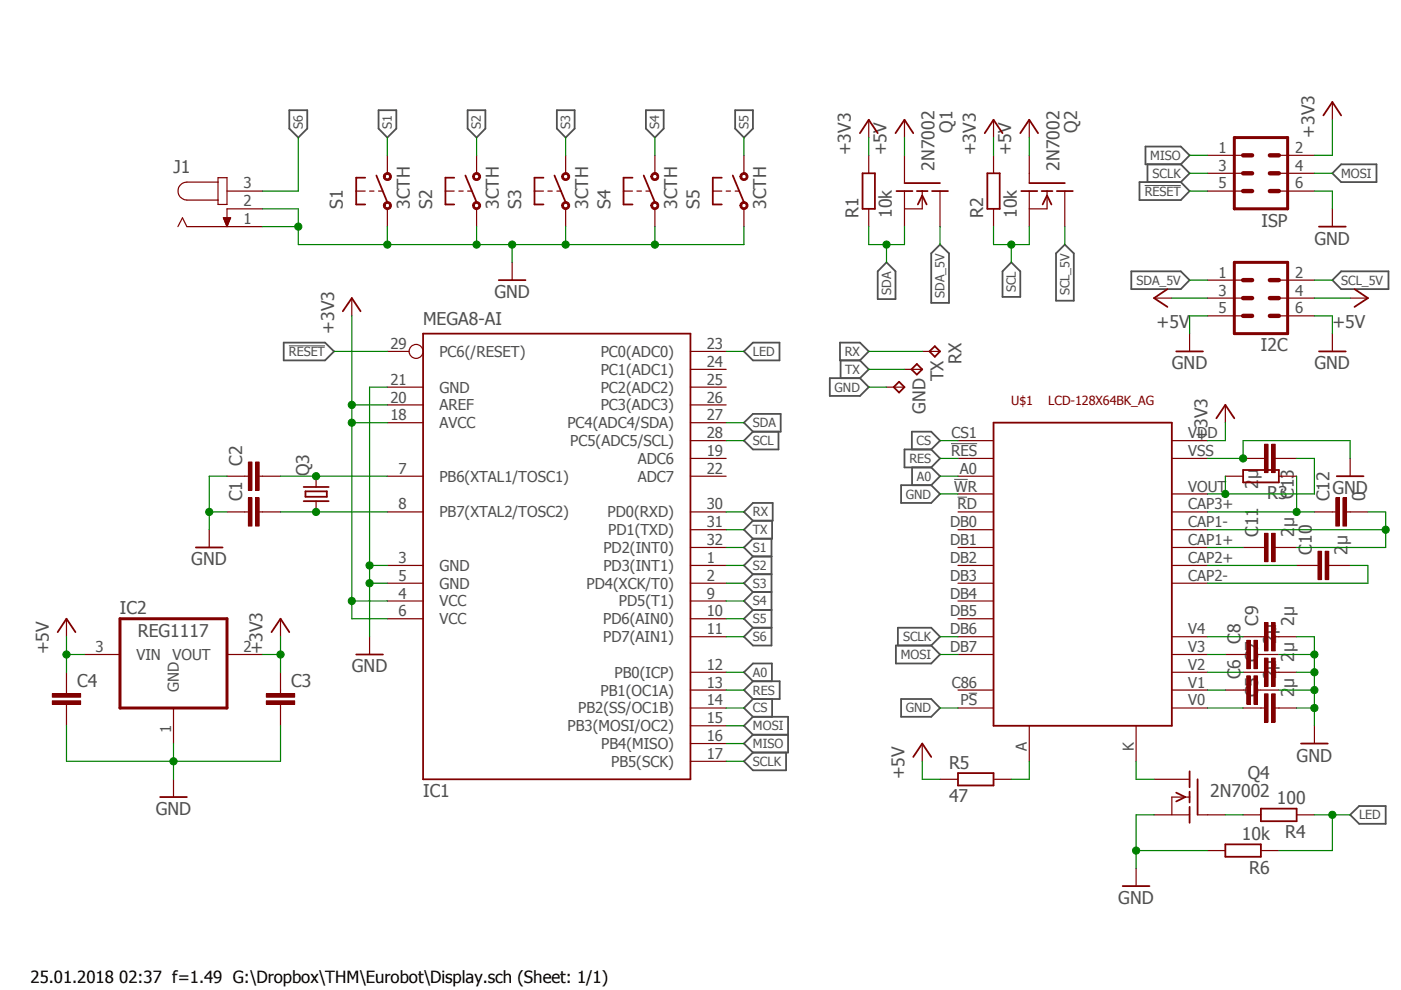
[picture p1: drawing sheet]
<svg xmlns="http://www.w3.org/2000/svg" width="297mm" height="210mm" viewBox="0 0 297 210" stroke-linecap="round" stroke-linejoin="round" font-family="sans-serif">
<path d="M6.5 18.1l290 174.5M296.5 18.1l-290 174.5" fill="none" stroke="#fff" stroke-width=".21"/>
<path d="M242.7 39.3h7.7M61.3 73.3h7.6M201.6 94.1h5.6M202.3 101.6h2.9M203 105.4h2M205.4 147h1.8" fill="none" stroke="#505050" stroke-width=".21"/>
<g fill="none" stroke="#505050" stroke-width=".38">
<path d="M61.3 23.4h3.8v3.9l-1.9 1.9-1.9-1.9zM80.3 23.4h3.7v3.9l-1.9 1.9-1.8-1.9zM99.1 23.4h3.8v3.9l-1.9 1.9-1.9-1.9zM118.1 23.4h3.7v3.9l-1.9 1.9-1.8-1.9zM136.9 23.4h3.8v3.9l-1.9 1.9-1.9-1.9zM155.9 23.4h3.7v3.9l-1.9 1.9-1.8-1.9zM241.6 38.6h8.8l1.8 1.9-1.8 1.9h-8.8zM242.9 31.1h7.5l1.8 1.8-1.8 1.9h-7.5zM243.3 34.8v3.8M250.4 34.8l1.8 1.9-1.8 1.9M284.3 34.8h7.5v3.8h-7.5l-1.8-1.9zM188 55.6l1.9 1.9v5.9h-3.8v-5.9z"/>
<path d="M197.4 53.7l1.9-1.8 1.9 1.8v10.5h-3.8zM214.4 55.6l1.9 1.9v5.4h-3.7v-5.4zM225.8 51.9l1.9 1.8v10.1h-3.8v-10.1zM239.9 57.5h10.5l1.8 1.9-1.8 1.9h-10.5zM282.5 59.4l1.8-1.9h10.1v3.8h-10.1zM60.2 72.6h8.7l1.9 1.9-1.9 1.9h-8.7zM157.7 74.5l1.9-1.9h5.7v3.8h-5.7zM178.1 72.6h4.2l1.9 1.9-1.9 1.9h-4.2zM178.2 76.4v3.8M182.3 76.4l1.9 1.9-1.9 1.9M157.7 89.6l1.9-1.8h5.9v3.7h-5.9zM159.6 91.5l-1.9 1.9 1.9 1.9h5.5v-3.8"/>
<path d="M175.9 80.2h6.4l1.9 1.9-1.9 1.8h-6.4zM193.3 95.3v-3.8h4.1l1.9 1.9-1.9 1.9M193.4 99.1v3.8M197.4 95.3h-5.6v3.8h5.6M197.4 95.3l1.9 1.9-1.9 1.9M197.4 99.1l1.9 1.9-1.9 1.9M157.7 108.5l1.9-1.9h4.2v3.8h-4.2zM159.6 114.2l-1.9 1.9 1.9 1.9M159.6 118h4M159.6 118l-1.9 1.9 1.9 1.9M159.6 110.4l-1.9 1.9 1.9 1.9M163.6 114.2v22.7h-4l-1.9-1.9 1.9-1.9"/>
<path d="M163.7 110.4v3.8h-4.1M191 102.9h6.4l1.9 1.8-1.9 1.9h-6.4zM159.6 133.1h4M159.6 121.8h4M159.6 121.8l-1.9 1.9 1.9 1.8M159.6 125.5h4M159.6 125.5l-1.9 1.9 1.9 1.9M159.6 129.3h4M159.6 129.3l-1.9 1.9 1.9 1.9M189.9 136.9h7.5l1.9 1.9-1.9 1.9h-7.5zM190.4 136.9v-3.8h7l1.9 1.9-1.9 1.9M159.6 152h7.5v7.6h-7.5"/>
<path d="M159.6 144.4h5.7v3.8h-5.7M159.6 148.2l-1.9 1.9 1.9 1.9M159.6 144.4l-1.9-1.9 1.9-1.8h4.1v3.7M159.6 144.4l-1.9 1.9 1.9 1.9M159.6 159.6l-1.9 1.8 1.9 1.9h7.1v-3.7M159.6 152l-1.9 1.9 1.9 1.9M159.6 155.8h7.5M159.6 155.8l-1.9 1.8 1.9 2M163.7 148.2v3.8M191 148.2h6.4l1.9 1.9-1.9 1.9h-6.4zM286.3 172.8l1.9-1.9h5.6v3.8h-5.6z"/>
</g>
<path d="M77.4 37.7h-1.9v5.6h1.9M79.8 37.2l2.3 5.7M89.7 70.7h56.7v94.5h-56.7zM210.6 89.6h37.9v64.3h-37.9z" fill="none" stroke="#800000" stroke-width=".38"/>
<g fill="none" stroke="#800000" stroke-width=".25">
<path d="M75.5 40.5h1.9M78.4 40.5h.9M80.3 40.5h.9M82.1 74.5h4.6M146.4 78.3h7.6M146.4 74.5h7.6M82.1 82.1h7.6M82.1 85.9h7.6M82.1 89.6h7.6M146.4 82.1h7.6M146.4 85.9h7.6M146.4 89.6h7.6"/>
<path d="M146.4 97.2h7.6M146.4 93.4h7.6M203.1 97.2h7.5M203.1 93.4h7.5M248.5 97.2h7.5M248.5 93.4h7.5M82.1 108.5h7.6M82.1 101h7.6M82.1 119.9h7.6M146.4 108.5h7.6M146.4 101h7.6M146.4 119.9h7.6"/>
<path d="M146.4 116.1h7.6M146.4 112.3h7.6M203.1 108.5h7.5M203.1 101h7.5M203.1 119.9h7.5M203.1 116.1h7.5M203.1 112.3h7.5M203.1 104.7h7.5M248.5 108.5h7.5M248.5 119.9h7.5M248.5 116.1h7.5M248.5 112.3h7.5"/>
<path d="M248.5 104.7h7.5M82.1 123.7h7.6M82.1 127.4h7.6M82.1 131.2h7.6M146.4 123.7h7.6M146.4 127.4h7.6M146.4 131.2h7.6M146.4 135h7.6M203.1 123.7h7.5M203.1 127.4h7.5M203.1 131.2h7.5M203.1 135h7.5"/>
<path d="M203.1 138.8h7.5M248.5 123.7h7.5M248.5 135h7.5M248.5 138.8h7.5M146.4 157.6h7.6M146.4 153.9h7.6M146.4 150.1h7.6M146.4 146.3h7.6M146.4 142.5h7.6M203.1 150.1h7.5M203.1 146.3h7.5M218.2 153.9v7.5"/>
<path d="M240.9 153.9v7.5M248.5 150.1h7.5M248.5 146.3h7.5M248.5 142.5h7.5M146.4 161.4h7.6"/>
<circle cx="88.2" cy="74.5" r="1.48"/>
</g>
<path d="M81.4 37a.86 .86 0 0 1 1.4-.2 .86 .86 0 0 1-.3 1.4 .86 .86 0 0 1-1.2-.8h.4a.48 .48 0 0 1 .6-.4 .48 .48 0 0 1 .2 .8 .48 .48 0 0 1-.8-.1v-.3h-.4z" fill-rule="evenodd" fill="#800000"/>
<path d="M81.4 37a.86 .86 0 0 1 1.4-.2 .86 .86 0 0 1-.3 1.4 .86 .86 0 0 1-1.2-.8h.4a.48 .48 0 0 1 .6-.4 .48 .48 0 0 1 .2 .8 .48 .48 0 0 1-.8-.1v-.3h-.4z" fill="none" stroke="#800000" stroke-width=".21"/>
<path d="M81.4 43.2a.86 .86 0 0 1 1.4-.2 .86 .86 0 0 1-.3 1.4 .86 .86 0 0 1-1.2-.8h.4a.48 .48 0 0 1 .6-.4 .48 .48 0 0 1 .2 .8 .48 .48 0 0 1-.8-.2v-.2h-.4z" fill-rule="evenodd" fill="#800000"/>
<path d="M81.4 43.2a.86 .86 0 0 1 1.4-.2 .86 .86 0 0 1-.3 1.4 .86 .86 0 0 1-1.2-.8h.4a.48 .48 0 0 1 .6-.4 .48 .48 0 0 1 .2 .8 .48 .48 0 0 1-.8-.2v-.2h-.4z" fill="none" stroke="#800000" stroke-width=".21"/>
<path d="M82.1 32.9v3.8M82.1 44.3v3.7M94.4 40.5h1.9M97.3 40.5h.9M99.1 40.5h1" fill="none" stroke="#800000" stroke-width=".25"/>
<path d="M96.3 37.7h-1.9v5.6h1.9M98.7 37.2l2.3 5.7" fill="none" stroke="#800000" stroke-width=".38"/>
<path d="M100.5 36.7a.86 .86 0 0 1 1.3 .4 .86 .86 0 0 1-.6 1.2 .86 .86 0 0 1-1-.9h.4a.48 .48 0 0 1 .7-.4 .48 .48 0 0 1 .1 .8 .48 .48 0 0 1-.8-.1v-.3h-.4z" fill-rule="evenodd" fill="#800000"/>
<path d="M100.5 36.7a.86 .86 0 0 1 1.3 .4 .86 .86 0 0 1-.6 1.2 .86 .86 0 0 1-1-.9h.4a.48 .48 0 0 1 .7-.4 .48 .48 0 0 1 .1 .8 .48 .48 0 0 1-.8-.1v-.3h-.4z" fill="none" stroke="#800000" stroke-width=".21"/>
<path d="M100.5 42.9a.86 .86 0 0 1 1.3 .3 .86 .86 0 0 1-.6 1.2 .86 .86 0 0 1-1-.8h.4a.48 .48 0 0 1 .7-.4 .48 .48 0 0 1 .1 .8 .48 .48 0 0 1-.8-.2v-.2h-.4z" fill-rule="evenodd" fill="#800000"/>
<path d="M100.5 42.9a.86 .86 0 0 1 1.3 .3 .86 .86 0 0 1-.6 1.2 .86 .86 0 0 1-1-.8h.4a.48 .48 0 0 1 .7-.4 .48 .48 0 0 1 .1 .8 .48 .48 0 0 1-.8-.2v-.2h-.4z" fill="none" stroke="#800000" stroke-width=".21"/>
<path d="M101 32.9v3.8M101 44.3v3.7M113.3 40.5h1.9M116.2 40.5h.9M118.1 40.5h.9" fill="none" stroke="#800000" stroke-width=".25"/>
<path d="M115.2 37.7h-1.9v5.6h1.9M117.6 37.2l2.3 5.7" fill="none" stroke="#800000" stroke-width=".38"/>
<path d="M119.2 37a.86 .86 0 0 1 1.4-.2 .86 .86 0 0 1-.3 1.4 .86 .86 0 0 1-1.2-.8h.4a.48 .48 0 0 1 .6-.4 .48 .48 0 0 1 .2 .8 .48 .48 0 0 1-.8-.1v-.3h-.4z" fill-rule="evenodd" fill="#800000"/>
<path d="M119.2 37a.86 .86 0 0 1 1.4-.2 .86 .86 0 0 1-.3 1.4 .86 .86 0 0 1-1.2-.8h.4a.48 .48 0 0 1 .6-.4 .48 .48 0 0 1 .2 .8 .48 .48 0 0 1-.8-.1v-.3h-.4z" fill="none" stroke="#800000" stroke-width=".21"/>
<path d="M119.2 43.2a.86 .86 0 0 1 1.4-.2 .86 .86 0 0 1-.3 1.4 .86 .86 0 0 1-1.2-.8h.4a.48 .48 0 0 1 .6-.4 .48 .48 0 0 1 .2 .8 .48 .48 0 0 1-.8-.2v-.2h-.4z" fill-rule="evenodd" fill="#800000"/>
<path d="M119.2 43.2a.86 .86 0 0 1 1.4-.2 .86 .86 0 0 1-.3 1.4 .86 .86 0 0 1-1.2-.8h.4a.48 .48 0 0 1 .6-.4 .48 .48 0 0 1 .2 .8 .48 .48 0 0 1-.8-.2v-.2h-.4z" fill="none" stroke="#800000" stroke-width=".21"/>
<path d="M119.9 32.9v3.8M119.9 44.3v3.7M132.2 40.5h1.9M135 40.5h1M136.9 40.5h1" fill="none" stroke="#800000" stroke-width=".25"/>
<path d="M134.1 37.7h-1.9v5.6h1.9M136.5 37.2l2.3 5.7" fill="none" stroke="#800000" stroke-width=".38"/>
<path d="M138.3 36.7a.86 .86 0 0 1 1.3 .4 .86 .86 0 0 1-.6 1.2 .86 .86 0 0 1-1-.9h.3a.49 .49 0 0 1 .7-.5 .49 .49 0 0 1 .2 .8 .49 .49 0 0 1-.8 0l-.1-.3h-.3z" fill-rule="evenodd" fill="#800000"/>
<path d="M138.3 36.7a.86 .86 0 0 1 1.3 .4 .86 .86 0 0 1-.6 1.2 .86 .86 0 0 1-1-.9h.3a.49 .49 0 0 1 .7-.5 .49 .49 0 0 1 .2 .8 .49 .49 0 0 1-.8 0l-.1-.3h-.3z" fill="none" stroke="#800000" stroke-width=".21"/>
<path d="M138.3 42.9a.86 .86 0 0 1 1.3 .4 .86 .86 0 0 1-.6 1.1 .86 .86 0 0 1-1-.8h.3a.49 .49 0 0 1 .7-.5 .49 .49 0 0 1 .2 .7 .49 .49 0 0 1-.8 0l-.1-.2h-.3z" fill-rule="evenodd" fill="#800000"/>
<path d="M138.3 42.9a.86 .86 0 0 1 1.3 .4 .86 .86 0 0 1-.6 1.1 .86 .86 0 0 1-1-.8h.3a.49 .49 0 0 1 .7-.5 .49 .49 0 0 1 .2 .7 .49 .49 0 0 1-.8 0l-.1-.2h-.3z" fill="none" stroke="#800000" stroke-width=".21"/>
<path d="M138.8 32.9v3.8M138.8 44.3v3.7M151.1 40.5h1.9M154 40.5h.9M155.9 40.5h.9" fill="none" stroke="#800000" stroke-width=".25"/>
<path d="M153 37.7h-1.9v5.6h1.9M155.4 37.2l2.3 5.7" fill="none" stroke="#800000" stroke-width=".38"/>
<path d="M157 37a.86 .86 0 0 1 1.4-.2 .86 .86 0 0 1-.3 1.4 .86 .86 0 0 1-1.2-.8h.4a.48 .48 0 0 1 .6-.4 .48 .48 0 0 1 .2 .8 .48 .48 0 0 1-.8-.1v-.3h-.4z" fill-rule="evenodd" fill="#800000"/>
<path d="M157 37a.86 .86 0 0 1 1.4-.2 .86 .86 0 0 1-.3 1.4 .86 .86 0 0 1-1.2-.8h.4a.48 .48 0 0 1 .6-.4 .48 .48 0 0 1 .2 .8 .48 .48 0 0 1-.8-.1v-.3h-.4z" fill="none" stroke="#800000" stroke-width=".21"/>
<path d="M157 43.2a.86 .86 0 0 1 1.4-.2 .86 .86 0 0 1-.3 1.4 .86 .86 0 0 1-1.2-.8h.4a.48 .48 0 0 1 .6-.4 .48 .48 0 0 1 .2 .8 .48 .48 0 0 1-.8-.2v-.2h-.4z" fill-rule="evenodd" fill="#800000"/>
<path d="M157 43.2a.86 .86 0 0 1 1.4-.2 .86 .86 0 0 1-.3 1.4 .86 .86 0 0 1-1.2-.8h.4a.48 .48 0 0 1 .6-.4 .48 .48 0 0 1 .2 .8 .48 .48 0 0 1-.8-.2v-.2h-.4z" fill="none" stroke="#800000" stroke-width=".21"/>
<g fill="none" stroke="#800000" stroke-width=".25">
<path d="M46.2 38.6h-6.6a1.91 1.91 0 0 0-1.9 1.9 1.91 1.91 0 0 0 1.9 1.9h6.6M46.2 37.7h1.9v5.6h-1.9zM157.7 32.9v3.8M191.8 32.9v5.8M218.2 32.9v5.8M256 32.9h7.6M256 36.7h7.6M271.1 32.9h7.6M271.1 36.7h7.6M37.7 48l1-1.8 .9 1.8h16.1M47.4 46.2h1.5l-.8 1.8zM47.5 46.4h1.3"/>
<path d="M47.5 46.5h1.2M47.6 46.7h1.1M47.6 46.9h1M47.7 47h.9M47.7 47.2h.8M47.8 47.3h.6M47.9 47.5h.4M48 47.7h.3M48 47.8h.2M48.1 40.5h7.6M55.7 44.3h-7.6v3.7M157.7 44.3v3.7"/>
<path d="M191.8 40.5v7.5M195.5 40.5v3.8h-3.7M199.3 40.5v7.5M218.2 40.5v7.5M222 40.5v3.8h-3.8M225.8 40.5v7.5M256 40.5h7.6M256 59.4h7.6M271.1 40.5h7.6M271.1 59.4h7.6M256 63.2h7.6M256 67h7.6"/>
<path d="M271.1 63.2h7.6M271.1 67h7.6M51.9 108.5h.8M54.9 108.5h.8M67 101v2.3M67 106.3v2.2M17.9 138.8h7.5M48.1 138.8h7.6M36.8 150.1v7.5"/>
</g>
<path d="M261.7 29.2h11.3v15.1h-11.3zM261.7 55.6h11.3v15.1h-11.3zM25.4 131.2h22.7v18.9h-22.7z" fill="none" stroke="#800000" stroke-width=".63"/>
<path d="M263.6 36.7h1.9M263.6 32.9h1.9M269.2 36.7h1.9M269.2 32.9h1.9M263.6 59.4h1.9M263.6 40.5h1.9M269.2 59.4h1.9M269.2 40.5h1.9M263.6 67h1.9M263.6 63.2h1.9M269.2 67h1.9M269.2 63.2h1.9" fill="none" stroke="#800000" stroke-width=".93"/>
<g fill="none" stroke="#800000" stroke-width=".38">
<path d="M191.8 38.8h7.5M218.2 38.8h7.6M190.1 40.5h3.4M194.4 40.5h2.3M194.6 43.3l.9-1.9 1 1.9M197.6 40.5h3.4M216.5 40.5h3.4M220.8 40.5h2.3M221.1 43.3l.9-1.9 .9 1.9M224.1 40.5h3.4M64.4 103.3h5.3M64.4 106.3h5.3"/>
<path d="M64.8 104.2h4.5v1.1h-4.5z"/>
</g>
<path d="M54.2 105.5h.7v6h-.7z" fill-rule="evenodd" fill="#800000"/>
<path d="M54.2 105.5h.7v6h-.7z" fill="none" stroke="#800000" stroke-width=".21"/>
<path d="M52.7 105.5h.7v6h-.7z" fill-rule="evenodd" fill="#800000"/>
<path d="M52.7 105.5h.7v6h-.7z" fill="none" stroke="#800000" stroke-width=".21"/>
<path d="M48.1 108.5h3.8M51.9 101h.8M54.9 101h.8M55.7 108.5h3.8" fill="none" stroke="#800000" stroke-width=".25"/>
<path d="M54.2 98h.7v6h-.7z" fill-rule="evenodd" fill="#800000"/>
<path d="M54.2 98h.7v6h-.7z" fill="none" stroke="#800000" stroke-width=".21"/>
<path d="M52.7 98h.7v6h-.7z" fill-rule="evenodd" fill="#800000"/>
<path d="M52.7 98h.7v6h-.7z" fill="none" stroke="#800000" stroke-width=".21"/>
<path d="M48.1 101h3.8M55.7 101h3.8M59.5 146.3v.8M59.5 149.4v.7" fill="none" stroke="#800000" stroke-width=".25"/>
<path d="M56.5 148.6h6v.8h-6z" fill-rule="evenodd" fill="#800000"/>
<path d="M56.5 148.6h6v.8h-6z" fill="none" stroke="#800000" stroke-width=".21"/>
<path d="M56.5 147.1h6v.7h-6z" fill-rule="evenodd" fill="#800000"/>
<path d="M56.5 147.1h6v.7h-6z" fill="none" stroke="#800000" stroke-width=".21"/>
<path d="M14.1 146.3v.8M14.1 149.4v.7M59.5 142.5v3.8M59.5 150.1v3.8" fill="none" stroke="#800000" stroke-width=".25"/>
<path d="M11.1 148.6h6v.8h-6z" fill-rule="evenodd" fill="#800000"/>
<path d="M11.1 148.6h6v.8h-6z" fill="none" stroke="#800000" stroke-width=".21"/>
<path d="M11.1 147.1h6v.7h-6z" fill-rule="evenodd" fill="#800000"/>
<path d="M11.1 147.1h6v.7h-6z" fill="none" stroke="#800000" stroke-width=".21"/>
<g fill="none" stroke="#800000" stroke-width=".25">
<path d="M184.2 32.9v3.8M210.6 32.9v3.8M282.5 21.6v3.8M108.6 55.6v3.8M184.2 44.3v3.7M210.6 44.3v3.7M282.5 44.3v3.7M74.6 63.2v3.8M244.7 63.2h3.8M44.4 112.3v3.8M14.1 131.2v3.8M59.5 131.2v3.8"/>
<path d="M78.4 135v3.8M14.1 142.5v3.8M14.1 150.1v3.8M267.3 150.1h.8M270.4 150.1h.7M36.8 165.2v3.8"/>
</g>
<path d="M182.9 36.7h2.6v7.6h-2.6zM209.3 36.7h2.7v7.6h-2.7zM280.6 24.5l1.9-2.9 1.8 2.9M105.7 59.4h5.7M279.7 48h5.6M72.7 66l1.9-2.8 1.9 2.8M247.5 61.3l-2.8 1.9 2.8 1.9M41.5 116.1h5.7M12.2 134l1.9-2.8 1.9 2.8M57.6 134l1.9-2.8 1.8 2.8M75.5 138.8h5.7M33.9 169h5.7" fill="none" stroke="#800000" stroke-width=".38"/>
<path d="M269.6 147.1h.8v6h-.8z" fill-rule="evenodd" fill="#800000"/>
<path d="M269.6 147.1h.8v6h-.8z" fill="none" stroke="#800000" stroke-width=".21"/>
<path d="M268.1 147.1h.8v6h-.8z" fill-rule="evenodd" fill="#800000"/>
<path d="M268.1 147.1h.8v6h-.8z" fill="none" stroke="#800000" stroke-width=".21"/>
<path d="M263.6 150.1h3.7M263.6 146.3h.7M266.6 146.3h.7M271.1 150.1h3.8" fill="none" stroke="#800000" stroke-width=".25"/>
<path d="M265.8 143.3h.8v6h-.8z" fill-rule="evenodd" fill="#800000"/>
<path d="M265.8 143.3h.8v6h-.8z" fill="none" stroke="#800000" stroke-width=".21"/>
<path d="M264.3 143.3h.8v6h-.8z" fill-rule="evenodd" fill="#800000"/>
<path d="M264.3 143.3h.8v6h-.8z" fill="none" stroke="#800000" stroke-width=".21"/>
<path d="M259.8 146.3h3.8M267.3 146.3h3.8M267.3 142.5h.8M270.4 142.5h.7" fill="none" stroke="#800000" stroke-width=".25"/>
<path d="M269.6 139.5h.8v6h-.8z" fill-rule="evenodd" fill="#800000"/>
<path d="M269.6 139.5h.8v6h-.8z" fill="none" stroke="#800000" stroke-width=".21"/>
<path d="M268.1 139.5h.8v6h-.8z" fill-rule="evenodd" fill="#800000"/>
<path d="M268.1 139.5h.8v6h-.8z" fill="none" stroke="#800000" stroke-width=".21"/>
<path d="M263.6 138.8h.7M266.6 138.8h.7M263.6 142.5h3.7M271.1 142.5h3.8" fill="none" stroke="#800000" stroke-width=".25"/>
<path d="M265.8 135.8h.8v6h-.8z" fill-rule="evenodd" fill="#800000"/>
<path d="M265.8 135.8h.8v6h-.8z" fill="none" stroke="#800000" stroke-width=".21"/>
<path d="M264.3 135.8h.8v6h-.8z" fill-rule="evenodd" fill="#800000"/>
<path d="M264.3 135.8h.8v6h-.8z" fill="none" stroke="#800000" stroke-width=".21"/>
<path d="M259.8 138.8h3.8M267.3 138.8h3.8M267.3 135h.8M270.4 135h.7" fill="none" stroke="#800000" stroke-width=".25"/>
<path d="M269.6 132h.8v6h-.8z" fill-rule="evenodd" fill="#800000"/>
<path d="M269.6 132h.8v6h-.8z" fill="none" stroke="#800000" stroke-width=".21"/>
<path d="M268.1 132h.8v6h-.8z" fill-rule="evenodd" fill="#800000"/>
<path d="M268.1 132h.8v6h-.8z" fill="none" stroke="#800000" stroke-width=".21"/>
<path d="M278.7 119.9h.7M281.7 119.9h.8M263.6 135h3.7M271.1 135h3.8" fill="none" stroke="#800000" stroke-width=".25"/>
<path d="M281 116.9h.7v6h-.7z" fill-rule="evenodd" fill="#800000"/>
<path d="M281 116.9h.7v6h-.7z" fill="none" stroke="#800000" stroke-width=".21"/>
<path d="M279.4 116.9h.8v6h-.8z" fill-rule="evenodd" fill="#800000"/>
<path d="M279.4 116.9h.8v6h-.8z" fill="none" stroke="#800000" stroke-width=".21"/>
<path d="M267.3 116.1h.8M270.4 116.1h.7M274.9 119.9h3.8M282.5 119.9h3.8" fill="none" stroke="#800000" stroke-width=".25"/>
<path d="M269.6 113.1h.8v6h-.8z" fill-rule="evenodd" fill="#800000"/>
<path d="M269.6 113.1h.8v6h-.8z" fill="none" stroke="#800000" stroke-width=".21"/>
<path d="M268.1 113.1h.8v6h-.8z" fill-rule="evenodd" fill="#800000"/>
<path d="M268.1 113.1h.8v6h-.8z" fill="none" stroke="#800000" stroke-width=".21"/>
<path d="M263.6 116.1h3.7M271.1 116.1h3.8M282.5 108.5h.7M285.5 108.5h.8" fill="none" stroke="#800000" stroke-width=".25"/>
<path d="M284.7 105.5h.8v6h-.8z" fill-rule="evenodd" fill="#800000"/>
<path d="M284.7 105.5h.8v6h-.8z" fill="none" stroke="#800000" stroke-width=".21"/>
<path d="M283.2 105.5h.8v6h-.8z" fill-rule="evenodd" fill="#800000"/>
<path d="M283.2 105.5h.8v6h-.8z" fill="none" stroke="#800000" stroke-width=".21"/>
<path d="M267.3 97.2h.8M270.4 97.2h.7M278.7 108.5h3.8M286.3 108.5h3.7" fill="none" stroke="#800000" stroke-width=".25"/>
<path d="M268.1 94.2h.8v6h-.8z" fill-rule="evenodd" fill="#800000"/>
<path d="M268.1 94.2h.8v6h-.8z" fill="none" stroke="#800000" stroke-width=".21"/>
<path d="M269.6 94.2h.8v6h-.8z" fill-rule="evenodd" fill="#800000"/>
<path d="M269.6 94.2h.8v6h-.8z" fill="none" stroke="#800000" stroke-width=".21"/>
<g fill="none" stroke="#800000" stroke-width=".25">
<path d="M184.2 25.4v3.8M191.8 25.4v3.8M210.6 25.4v3.8M218.2 25.4v3.8M191.8 78.3h3.7M195.5 74.5h3.8M252.2 70.7v3.8M282.5 70.7v3.8M286.3 63.2h3.7M188 82.1h3.8M259.8 85.9v3.7M263.6 97.2h3.7"/>
<path d="M271.1 97.2h3.8M286.3 97.2v3.8M259.8 101h3.8M271.1 101h3.8M195.5 157.6v3.8M278.7 153.9v3.7M199.3 165.2h3.8M210.6 165.2h3.8M244.7 172.8h7.5M244.7 165.2h7.5M252.2 169h-3.7v3.8M254 172.8h5.8"/>
<path d="M263.6 172.8h3.7M274.9 172.8h3.8M240.9 184.1v3.8M256 180.3h3.8M267.3 180.3h3.8"/>
</g>
<g fill="none" stroke="#800000" stroke-width=".38">
<path d="M182.3 28.2l1.9-2.8 1.9 2.8M189.9 28.2l1.9-2.8 1.8 2.8M208.8 28.2l1.8-2.8 2 2.8M216.3 28.2l1.9-2.8 1.9 2.8M194.4 77.2l1.1 1.1-1.1 1.1-1.2-1.1zM197.1 74.5l1.1-1.1 1.1 1.1-1.1 1.1zM249.4 74.5h5.7M279.7 74.5h5.6M287.2 61.3l2.8 1.9-2.8 1.9M190.6 80.9l1.2 1.2-1.2 1.1-1.1-1.1zM257.9 88.7l1.9-2.8 1.9 2.8M263.6 99.7h7.5v2.6h-7.5z"/>
<path d="M283.4 101h5.7M275.8 157.6h5.7M193.6 160.5l1.9-2.9 1.9 2.9M203.1 163.9h7.5v2.6h-7.5zM249.4 168.1l1.9 .9-1.9 .9M252.2 163.5v3.4M252.2 167.9v2.2M252.2 171.1v3.4M253.9 165.2v7.6M259.8 179h7.5v2.7h-7.5zM267.3 171.4h7.6v2.7h-7.6zM238 187.9h5.7"/>
</g>
<g fill="none" stroke="#008000" stroke-width=".25">
<path d="M63.2 29.2v11.3h-7.5M82.1 29.2v3.7M101 29.2v3.7M119.9 29.2v3.7M138.8 29.2v3.7M157.7 29.2v3.7M55.7 44.3h7.5v7.6h94.5v-3.9M55.7 48h7.5M82.1 48v3.9M101 48v3.9M119.9 48v3.9M138.8 48v3.9"/>
<path d="M154 116.1h3.7M154 119.9h3.7M154 135h3.7M154 123.7h3.7M154 127.4h3.7M154 131.2h3.7"/>
</g>
<circle cx="63.2" cy="48" r=".76" fill="#008000"/>
<circle cx="63.2" cy="48" r=".76" fill="none" stroke="#008000" stroke-width=".21"/>
<circle cx="82.1" cy="51.9" r=".76" fill="#008000"/>
<circle cx="82.1" cy="51.9" r=".76" fill="none" stroke="#008000" stroke-width=".21"/>
<circle cx="101" cy="51.9" r=".76" fill="#008000"/>
<circle cx="101" cy="51.9" r=".76" fill="none" stroke="#008000" stroke-width=".21"/>
<circle cx="119.9" cy="51.9" r=".76" fill="#008000"/>
<circle cx="119.9" cy="51.9" r=".76" fill="none" stroke="#008000" stroke-width=".21"/>
<circle cx="138.8" cy="51.9" r=".76" fill="#008000"/>
<circle cx="138.8" cy="51.9" r=".76" fill="none" stroke="#008000" stroke-width=".21"/>
<path d="M108.6 51.9v3.7" fill="none" stroke="#008000" stroke-width=".25"/>
<circle cx="108.6" cy="51.9" r=".76" fill="#008000"/>
<circle cx="108.6" cy="51.9" r=".76" fill="none" stroke="#008000" stroke-width=".21"/>
<path d="M14.1 153.9v7.5h45.4v-7.5M36.8 157.6v7.6" fill="none" stroke="#008000" stroke-width=".25"/>
<circle cx="36.8" cy="161.4" r=".76" fill="#008000"/>
<circle cx="36.8" cy="161.4" r=".76" fill="none" stroke="#008000" stroke-width=".21"/>
<path d="M44.4 108.5h3.7M48.1 101h-3.7v11.3" fill="none" stroke="#008000" stroke-width=".25"/>
<circle cx="44.4" cy="108.5" r=".76" fill="#008000"/>
<circle cx="44.4" cy="108.5" r=".76" fill="none" stroke="#008000" stroke-width=".21"/>
<path d="M82.1 119.9h-3.7v15.1M78.4 123.7h3.7" fill="none" stroke="#008000" stroke-width=".25"/>
<circle cx="78.4" cy="123.7" r=".76" fill="#008000"/>
<circle cx="78.4" cy="123.7" r=".76" fill="none" stroke="#008000" stroke-width=".21"/>
<path d="M82.1 82.1h-3.7v37.8" fill="none" stroke="#008000" stroke-width=".25"/>
<circle cx="78.4" cy="119.9" r=".76" fill="#008000"/>
<circle cx="78.4" cy="119.9" r=".76" fill="none" stroke="#008000" stroke-width=".21"/>
<path d="M199.3 104.7h3.8M271.1 138.8h7.6M274.9 135h3.8v18.9M199.3 150.1h3.8M271.1 146.3h7.6M274.9 150.1h3.8M274.9 142.5h3.8" fill="none" stroke="#008000" stroke-width=".25"/>
<circle cx="278.7" cy="138.8" r=".76" fill="#008000"/>
<circle cx="278.7" cy="138.8" r=".76" fill="none" stroke="#008000" stroke-width=".21"/>
<circle cx="278.7" cy="142.5" r=".76" fill="#008000"/>
<circle cx="278.7" cy="142.5" r=".76" fill="none" stroke="#008000" stroke-width=".21"/>
<circle cx="278.7" cy="146.3" r=".76" fill="#008000"/>
<circle cx="278.7" cy="146.3" r=".76" fill="none" stroke="#008000" stroke-width=".21"/>
<circle cx="278.7" cy="150.1" r=".76" fill="#008000"/>
<circle cx="278.7" cy="150.1" r=".76" fill="none" stroke="#008000" stroke-width=".21"/>
<path d="M256 97.2h7.6v-3.8h22.7v3.8" fill="none" stroke="#008000" stroke-width=".25"/>
<circle cx="263.6" cy="97.2" r=".76" fill="#008000"/>
<circle cx="263.6" cy="97.2" r=".76" fill="none" stroke="#008000" stroke-width=".21"/>
<path d="M244.7 172.8h-3.8v11.3M240.9 180.3h15.1" fill="none" stroke="#008000" stroke-width=".25"/>
<circle cx="240.9" cy="180.3" r=".76" fill="#008000"/>
<circle cx="240.9" cy="180.3" r=".76" fill="none" stroke="#008000" stroke-width=".21"/>
<path d="M278.7 40.5h3.8v3.8M256 67h-3.8v3.7M278.7 67h3.8v3.7M184.2 82.1h3.8M14.1 135v7.5M14.1 138.8h3.8" fill="none" stroke="#008000" stroke-width=".25"/>
<circle cx="14.1" cy="138.8" r=".76" fill="#008000"/>
<circle cx="14.1" cy="138.8" r=".76" fill="none" stroke="#008000" stroke-width=".21"/>
<path d="M191.8 29.2v3.7M218.2 29.2v3.7M248.5 63.2h7.5M278.7 63.2h7.6M55.7 138.8h3.8M59.5 135v7.5M195.5 161.4v3.8h3.8" fill="none" stroke="#008000" stroke-width=".25"/>
<circle cx="59.5" cy="138.8" r=".76" fill="#008000"/>
<circle cx="59.5" cy="138.8" r=".76" fill="none" stroke="#008000" stroke-width=".21"/>
<path d="M74.6 67v64.2h7.5M74.6 127.4h7.5" fill="none" stroke="#008000" stroke-width=".25"/>
<circle cx="74.6" cy="127.4" r=".76" fill="#008000"/>
<circle cx="74.6" cy="127.4" r=".76" fill="none" stroke="#008000" stroke-width=".21"/>
<path d="M74.6 89.6h7.5M74.6 85.9h7.5" fill="none" stroke="#008000" stroke-width=".25"/>
<circle cx="74.6" cy="89.6" r=".76" fill="#008000"/>
<circle cx="74.6" cy="89.6" r=".76" fill="none" stroke="#008000" stroke-width=".21"/>
<circle cx="74.6" cy="85.9" r=".76" fill="#008000"/>
<circle cx="74.6" cy="85.9" r=".76" fill="none" stroke="#008000" stroke-width=".21"/>
<path d="M184.2 29.2v3.7M210.6 29.2v3.7M282.5 25.4v7.5h-3.8M259.8 89.6v3.8h-3.8M67 108.5h15.1" fill="none" stroke="#008000" stroke-width=".25"/>
<circle cx="67" cy="108.5" r=".76" fill="#008000"/>
<circle cx="67" cy="108.5" r=".76" fill="none" stroke="#008000" stroke-width=".21"/>
<path d="M59.5 108.5h7.5M59.5 101h7.5" fill="none" stroke="#008000" stroke-width=".25"/>
<circle cx="67" cy="101" r=".76" fill="#008000"/>
<circle cx="67" cy="101" r=".76" fill="none" stroke="#008000" stroke-width=".21"/>
<path d="M184.2 48v3.9h7.6v-3.9M188 51.9v3.7M252.2 40.5h3.8M70.8 74.5h11.3M154 89.6h3.7M67 101h15.1" fill="none" stroke="#008000" stroke-width=".25"/>
<circle cx="188" cy="51.9" r=".76" fill="#008000"/>
<circle cx="188" cy="51.9" r=".76" fill="none" stroke="#008000" stroke-width=".21"/>
<path d="M210.6 48v3.9h7.6v-3.9M214.4 51.9v3.7M154 93.4h3.7" fill="none" stroke="#008000" stroke-width=".25"/>
<circle cx="214.4" cy="51.9" r=".76" fill="#008000"/>
<circle cx="214.4" cy="51.9" r=".76" fill="none" stroke="#008000" stroke-width=".21"/>
<g fill="none" stroke="#008000" stroke-width=".25">
<path d="M252.2 36.7h3.8M278.7 36.7h3.8M199.3 93.4h3.8M199.3 97.2h3.8M274.9 97.2h3.8v7.5h-22.7M199.3 101h3.8M259.8 101v3.7M199.3 135h3.8M199.3 138.8h3.8M154 150.1h3.7M154 146.3h3.7M154 142.5h3.7"/>
<path d="M154 153.9h3.7M154 161.4h3.7"/>
</g>
<circle cx="259.8" cy="104.7" r=".76" fill="#008000"/>
<circle cx="259.8" cy="104.7" r=".76" fill="none" stroke="#008000" stroke-width=".21"/>
<path d="M256 108.5h22.7M274.9 101v7.5" fill="none" stroke="#008000" stroke-width=".25"/>
<circle cx="274.9" cy="108.5" r=".76" fill="#008000"/>
<circle cx="274.9" cy="108.5" r=".76" fill="none" stroke="#008000" stroke-width=".21"/>
<path d="M256 112.3h37.8M290 108.5h3.8v7.6h-18.9" fill="none" stroke="#008000" stroke-width=".25"/>
<circle cx="293.8" cy="112.3" r=".76" fill="#008000"/>
<circle cx="293.8" cy="112.3" r=".76" fill="none" stroke="#008000" stroke-width=".21"/>
<g fill="none" stroke="#008000" stroke-width=".25">
<path d="M252.2 32.9h3.8M154 74.5h3.7M184.2 74.5h11.3M184.2 78.3h7.6M154 108.5h3.7M154 112.3h3.7M256 116.1h7.6M256 119.9h18.9M286.3 119.9h3.7v3.8h-34M256 135h7.6M256 138.8h3.8M154 157.6h3.7"/>
<path d="M256 142.5h7.6M256 146.3h3.8M256 150.1h7.6M278.7 172.8h7.6M282.5 172.8v7.5h-11.4"/>
</g>
<circle cx="282.5" cy="172.8" r=".76" fill="#008000"/>
<circle cx="282.5" cy="172.8" r=".76" fill="none" stroke="#008000" stroke-width=".21"/>
<path d="M199.3 48v3.9M225.8 48v3.9M252.2 59.4h3.8M278.7 59.4h3.8M218.2 161.4v3.8h-3.8M240.9 161.4v3.8h3.8M259.8 172.8h3.8" fill="none" stroke="#008000" stroke-width=".25"/>
<g font-size="3.7" fill="#505050">
<text x="201.9" y="28.2" transform="rotate(-90 201.9 28.2)">Q1</text>
<text x="228.4" y="28.2" transform="rotate(-90 228.4 28.2)">Q2</text>
<text x="278.7" y="29.2" transform="rotate(-90 278.7 29.2)">+3V3</text>
<text x="180.4" y="32.9" transform="rotate(-90 180.4 32.9)">+3V3</text>
<text x="188" y="32.9" transform="rotate(-90 188 32.9)">+5V</text>
<text x="206.9" y="32.9" transform="rotate(-90 206.9 32.9)">+3V3</text>
<text x="214.4" y="32.9" transform="rotate(-90 214.4 32.9)">+5V</text>
<text x="36.8" y="36.7">J1</text>
<text x="198.2" y="36.2" transform="rotate(-90 198.2 36.2)">2N7002</text>
<text x="224.6" y="36.2" transform="rotate(-90 224.6 36.2)">2N7002</text>
<text x="72.7" y="44.3" transform="rotate(-90 72.7 44.3)">S1</text>
<text x="86.9" y="44.3" transform="rotate(-90 86.9 44.3)">3CTH</text>
<text x="91.6" y="44.3" transform="rotate(-90 91.6 44.3)">S2</text>
<text x="105.7" y="44.3" transform="rotate(-90 105.7 44.3)">3CTH</text>
<text x="110.5" y="44.3" transform="rotate(-90 110.5 44.3)">S3</text>
<text x="124.7" y="44.3" transform="rotate(-90 124.7 44.3)">3CTH</text>
<text x="129.4" y="44.3" transform="rotate(-90 129.4 44.3)">S4</text>
<text x="143.5" y="44.3" transform="rotate(-90 143.5 44.3)">3CTH</text>
<text x="148.3" y="44.3" transform="rotate(-90 148.3 44.3)">S5</text>
<text x="162.5" y="44.3" transform="rotate(-90 162.5 44.3)">3CTH</text>
<text x="182" y="46.2" transform="rotate(-90 182 46.2)">R1</text>
<text x="189.1" y="46.2" transform="rotate(-90 189.1 46.2)">10k</text>
<text x="208.4" y="46.2" transform="rotate(-90 208.4 46.2)">R2</text>
<text x="215.6" y="46.2" transform="rotate(-90 215.6 46.2)">10k</text>
<text x="267.5" y="48">ISP</text>
<text x="278.7" y="51.9">GND</text>
<text x="104.8" y="63.2">GND</text>
<text x="70.8" y="70.7" transform="rotate(-90 70.8 70.7)">+3V3</text>
<text x="89.7" y="68.8">MEGA8-AI</text>
<text x="245.2" y="69.6">+5V</text>
<text x="282.5" y="69.6">+5V</text>
<text x="203.8" y="77.1" transform="rotate(-90 203.8 77.1)">RX</text>
<text x="267.3" y="74.5">I2C</text>
<text x="200.1" y="80.7" transform="rotate(-90 200.1 80.7)">TX</text>
<text x="248.5" y="78.3">GND</text>
<text x="278.7" y="78.3">GND</text>
<text x="196.3" y="87.7" transform="rotate(-90 196.3 87.7)">GND</text>
<text x="256" y="93.4" transform="rotate(-90 256 93.4)">+3V3</text>
<text x="51.3" y="98.7" transform="rotate(-90 51.3 98.7)">C2</text>
<text x="65.5" y="101" transform="rotate(-90 65.5 101)">Q3</text>
<text x="51.3" y="106.3" transform="rotate(-90 51.3 106.3)">C1</text>
<text x="266.8" y="103.6" transform="rotate(-90 266.8 103.6)">2µ</text>
<text x="268.6" y="105.8">R3</text>
<text x="274.3" y="105.8" transform="rotate(-90 274.3 105.8)">C13</text>
<text x="281.9" y="106.3" transform="rotate(-90 281.9 106.3)">C12</text>
<text x="282.5" y="104.7">GND</text>
<text x="289.5" y="106.3" transform="rotate(-90 289.5 106.3)">0</text>
<text x="266.8" y="113.8" transform="rotate(-90 266.8 113.8)">C11</text>
<text x="274.4" y="113.8" transform="rotate(-90 274.4 113.8)">2µ</text>
<text x="40.6" y="119.9">GND</text>
<text x="278.1" y="117.6" transform="rotate(-90 278.1 117.6)">C10</text>
<text x="285.7" y="117.6" transform="rotate(-90 285.7 117.6)">2µ</text>
<text x="25.4" y="130.3">IC2</text>
<text x="29.2" y="135">REG1117</text>
<text x="263" y="136.5" transform="rotate(-90 263 136.5)">C8</text>
<text x="266.8" y="132.7" transform="rotate(-90 266.8 132.7)">C9</text>
<text x="270.5" y="136.5" transform="rotate(-90 270.5 136.5)">2µ</text>
<text x="274.4" y="132.7" transform="rotate(-90 274.4 132.7)">2µ</text>
<text x="10.3" y="138.8" transform="rotate(-90 10.3 138.8)">+5V</text>
<text x="55.7" y="138.8" transform="rotate(-90 55.7 138.8)">+3V3</text>
<text x="74.6" y="142.5">GND</text>
<text x="266.8" y="140.3" transform="rotate(-90 266.8 140.3)">C7</text>
<text x="274.4" y="140.3" transform="rotate(-90 274.4 140.3)">2µ</text>
<text x="16.4" y="145.8">C4</text>
<text x="61.7" y="145.8">C3</text>
<text x="263" y="144.1" transform="rotate(-90 263 144.1)">C6</text>
<text x="266.8" y="147.8" transform="rotate(-90 266.8 147.8)">C5</text>
<text x="270.5" y="144.1" transform="rotate(-90 270.5 144.1)">2µ</text>
<text x="274.4" y="147.8" transform="rotate(-90 274.4 147.8)">2µ</text>
<text x="274.9" y="161.5">GND</text>
<text x="191.8" y="165.2" transform="rotate(-90 191.8 165.2)">+5V</text>
<text x="201.2" y="163">R5</text>
<text x="264.6" y="165.2">Q4</text>
<text x="33" y="172.8">GND</text>
<text x="89.7" y="169">IC1</text>
<text x="201.2" y="170.1">47</text>
<text x="256.6" y="169">2N7002</text>
<text x="270.7" y="170.5">100</text>
<text x="263.3" y="178.1">10k</text>
<text x="272.5" y="177.6">R4</text>
<text x="264.9" y="185.2">R6</text>
<text x="237.1" y="191.7">GND</text>
</g>
<text font-size="3.6" x="6.5" y="208.3">25.01.2018 02:37 f=1.49 G:\Dropbox\THM\Eurobot\Display.sch (Sheet: 1/1)</text>
<g font-size="3.2" fill="#505050">
<text x="258.4" y="32.4">1</text>
<text x="274.6" y="32.4">2</text>
<text x="51.6" y="40">3</text>
<text x="258.4" y="36.2">3</text>
<text x="258.4" y="40">5</text>
<text x="274.6" y="36.2">4</text>
<text x="274.6" y="40">6</text>
<text x="51.6" y="43.8">2</text>
<text x="51.6" y="47.5">1</text>
<text x="258.4" y="58.9">1</text>
<text x="274.6" y="58.9">2</text>
<text x="258.4" y="62.7">3</text>
<text x="274.6" y="62.7">4</text>
<text x="258.4" y="66.4">5</text>
<text x="274.6" y="66.4">6</text>
<text x="82.8" y="74">29</text>
<text x="93.2" y="75.6">PC6(/RESET)</text>
<text x="127.4" y="75.7">PC0(ADC0)</text>
<text x="149.9" y="77.8">24</text>
<text x="149.9" y="74">23</text>
<text x="82.8" y="81.5">21</text>
<text x="93.2" y="83.2">GND</text>
<text x="127.4" y="83.2">PC2(ADC2)</text>
<text x="127.4" y="79.5">PC1(ADC1)</text>
<text x="149.9" y="81.5">25</text>
<text x="82.8" y="85.3">20</text>
<text x="82.8" y="89.1">18</text>
<text x="93.2" y="87">AREF</text>
<text x="127.4" y="87">PC3(ADC3)</text>
<text x="149.9" y="89.1">27</text>
<text x="149.9" y="85.3">26</text>
<text x="93.2" y="90.8">AVCC</text>
<text x="120.3" y="90.8">PC4(ADC4/SDA)</text>
<text x="120.9" y="94.6">PC5(ADC5/SCL)</text>
<text x="149.9" y="92.9">28</text>
<text x="201.8" y="92.9">CS1</text>
<text x="251.9" y="92.9">VDD</text>
<text x="84.5" y="100.5">7</text>
<text x="135.2" y="98.3">ADC6</text>
<text x="149.9" y="100.5">22</text>
<text x="149.9" y="96.6">19</text>
<text x="201.6" y="96.6">RES</text>
<text x="203.5" y="100.5">A0</text>
<text x="251.9" y="96.6">VSS</text>
<text x="84.5" y="108">8</text>
<text x="93.2" y="102.1">PB6(XTAL1/TOSC1)</text>
<text x="135.2" y="102.1">ADC7</text>
<text x="149.9" y="108">30</text>
<text x="202.3" y="104.2">WR</text>
<text x="203" y="108">RD</text>
<text x="251.9" y="104.2">VOUT</text>
<text x="251.9" y="108">CAP3+</text>
<text x="93.2" y="109.7">PB7(XTAL2/TOSC2)</text>
<text x="128.8" y="109.7">PD0(RXD)</text>
<text x="128.9" y="113.5">PD1(TXD)</text>
<text x="149.9" y="111.8">31</text>
<text x="201.4" y="111.8">DB0</text>
<text x="251.9" y="111.8">CAP1-</text>
<text x="84.5" y="119.3">3</text>
<text x="127.9" y="117.3">PD2(INT0)</text>
<text x="149.9" y="119.3">1</text>
<text x="149.9" y="115.6">32</text>
<text x="201.4" y="115.6">DB1</text>
<text x="201.4" y="119.3">DB2</text>
<text x="251.9" y="115.6">CAP1+</text>
<text x="251.9" y="119.3">CAP2+</text>
<text x="84.5" y="123.1">5</text>
<text x="93.2" y="121">GND</text>
<text x="93.2" y="124.8">GND</text>
<text x="124.4" y="124.8">PD4(XCK/T0)</text>
<text x="127.9" y="121">PD3(INT1)</text>
<text x="149.9" y="123.1">2</text>
<text x="201.4" y="123.1">DB3</text>
<text x="251.9" y="123.1">CAP2-</text>
<text x="84.5" y="126.9">4</text>
<text x="84.5" y="130.7">6</text>
<text x="93.2" y="128.6">VCC</text>
<text x="131.2" y="128.6">PD5(T1)</text>
<text x="149.9" y="130.7">10</text>
<text x="149.9" y="126.9">9</text>
<text x="201.4" y="126.9">DB4</text>
<text x="201.4" y="130.7">DB5</text>
<text x="93.2" y="132.3">VCC</text>
<text x="127.9" y="136.1">PD7(AIN1)</text>
<text x="127.9" y="132.4">PD6(AIN0)</text>
<text x="149.9" y="134.5">11</text>
<text x="201.4" y="134.5">DB6</text>
<text x="251.9" y="134.5">V4</text>
<text x="20.2" y="138.2">3</text>
<text x="28.9" y="139.9">VIN</text>
<text x="36.6" y="139.9">VOUT</text>
<text x="51.6" y="138.2">2</text>
<text x="130.3" y="143.7">PB0(ICP)</text>
<text x="149.9" y="142">12</text>
<text x="201.4" y="138.2">DB7</text>
<text x="251.9" y="138.2">V3</text>
<text x="251.9" y="142">V2</text>
<text x="37.9" y="146.6" transform="rotate(-90 37.9 146.6)">GND</text>
<text x="127.3" y="147.5">PB1(OC1A)</text>
<text x="149.9" y="149.6">14</text>
<text x="149.9" y="145.8">13</text>
<text x="201.8" y="145.8">C86</text>
<text x="203.7" y="149.6">PS</text>
<text x="251.9" y="145.8">V1</text>
<text x="251.9" y="149.6">V0</text>
<text x="36.3" y="155.3" transform="rotate(-90 36.3 155.3)">1</text>
<text x="120.4" y="155">PB3(MOSI/OC2)</text>
<text x="122.6" y="151.3">PB2(SS/OC1B)</text>
<text x="149.9" y="153.3">15</text>
<text x="127.5" y="158.8">PB4(MISO)</text>
<text x="149.9" y="160.9">17</text>
<text x="149.9" y="157.1">16</text>
<text x="217.7" y="159.3" transform="rotate(-90 217.7 159.3)">A</text>
<text x="240.4" y="159.2" transform="rotate(-90 240.4 159.2)">K</text>
<text x="129.6" y="162.6">PB5(SCK)</text>
</g>
<g font-size="2.7" fill="#505050">
<text x="64.2" y="27.3" transform="rotate(-90 64.2 27.3)">S6</text>
<text x="83.1" y="27.3" transform="rotate(-90 83.1 27.3)">S1</text>
<text x="102" y="27.3" transform="rotate(-90 102 27.3)">S2</text>
<text x="120.9" y="27.3" transform="rotate(-90 120.9 27.3)">S3</text>
<text x="139.8" y="27.3" transform="rotate(-90 139.8 27.3)">S4</text>
<text x="158.7" y="27.3" transform="rotate(-90 158.7 27.3)">S5</text>
<text x="243.9" y="33.9">MISO</text>
<text x="242.7" y="41.5">RESET</text>
<text x="244.4" y="37.7">SCLK</text>
<text x="284.3" y="37.7">MOSI</text>
<text x="188.9" y="62.4" transform="rotate(-90 188.9 62.4)">SDA</text>
<text x="200.3" y="63.1" transform="rotate(-90 200.3 63.1)">SDA_5V</text>
<text x="215.4" y="61.9" transform="rotate(-90 215.4 61.9)">SCL</text>
<text x="226.7" y="62.6" transform="rotate(-90 226.7 62.6)">SCL_5V</text>
<text x="241" y="60.4">SDA_5V</text>
<text x="284.3" y="60.4">SCL_5V</text>
<text x="61.3" y="75.5">RESET</text>
<text x="159.6" y="75.5">LED</text>
<text x="179.1" y="75.5">RX</text>
<text x="177" y="83.1">GND</text>
<text x="179.2" y="79.2">TX</text>
<text x="159.6" y="90.6">SDA</text>
<text x="159.6" y="94.4">SCL</text>
<text x="194.3" y="94.4">CS</text>
<text x="192.8" y="98.2">RES</text>
<text x="194.4" y="101.9">A0</text>
<text x="192.1" y="105.7">GND</text>
<text x="159.6" y="113.2">TX</text>
<text x="159.6" y="109.5">RX</text>
<text x="159.6" y="117.1">S1</text>
<text x="159.6" y="120.8">S2</text>
<text x="159.6" y="124.6">S3</text>
<text x="159.6" y="128.4">S4</text>
<text x="159.6" y="135.9">S6</text>
<text x="159.6" y="132.2">S5</text>
<text x="191.5" y="135.9">SCLK</text>
<text x="159.6" y="143.5">A0</text>
<text x="191" y="139.7">MOSI</text>
<text x="159.6" y="147.3">RES</text>
<text x="159.6" y="151">CS</text>
<text x="159.6" y="154.8">MOSI</text>
<text x="192.1" y="151">GND</text>
<text x="159.6" y="158.6">MISO</text>
<text x="159.6" y="162.4">SCLK</text>
<text x="288.2" y="173.7">LED</text>
</g>
<g font-size="2.7" fill="#800000">
<text x="214.4" y="85.9">U$1</text>
<text x="222.2" y="85.9">LCD-128X64BK_AG</text>
</g>
</svg>
